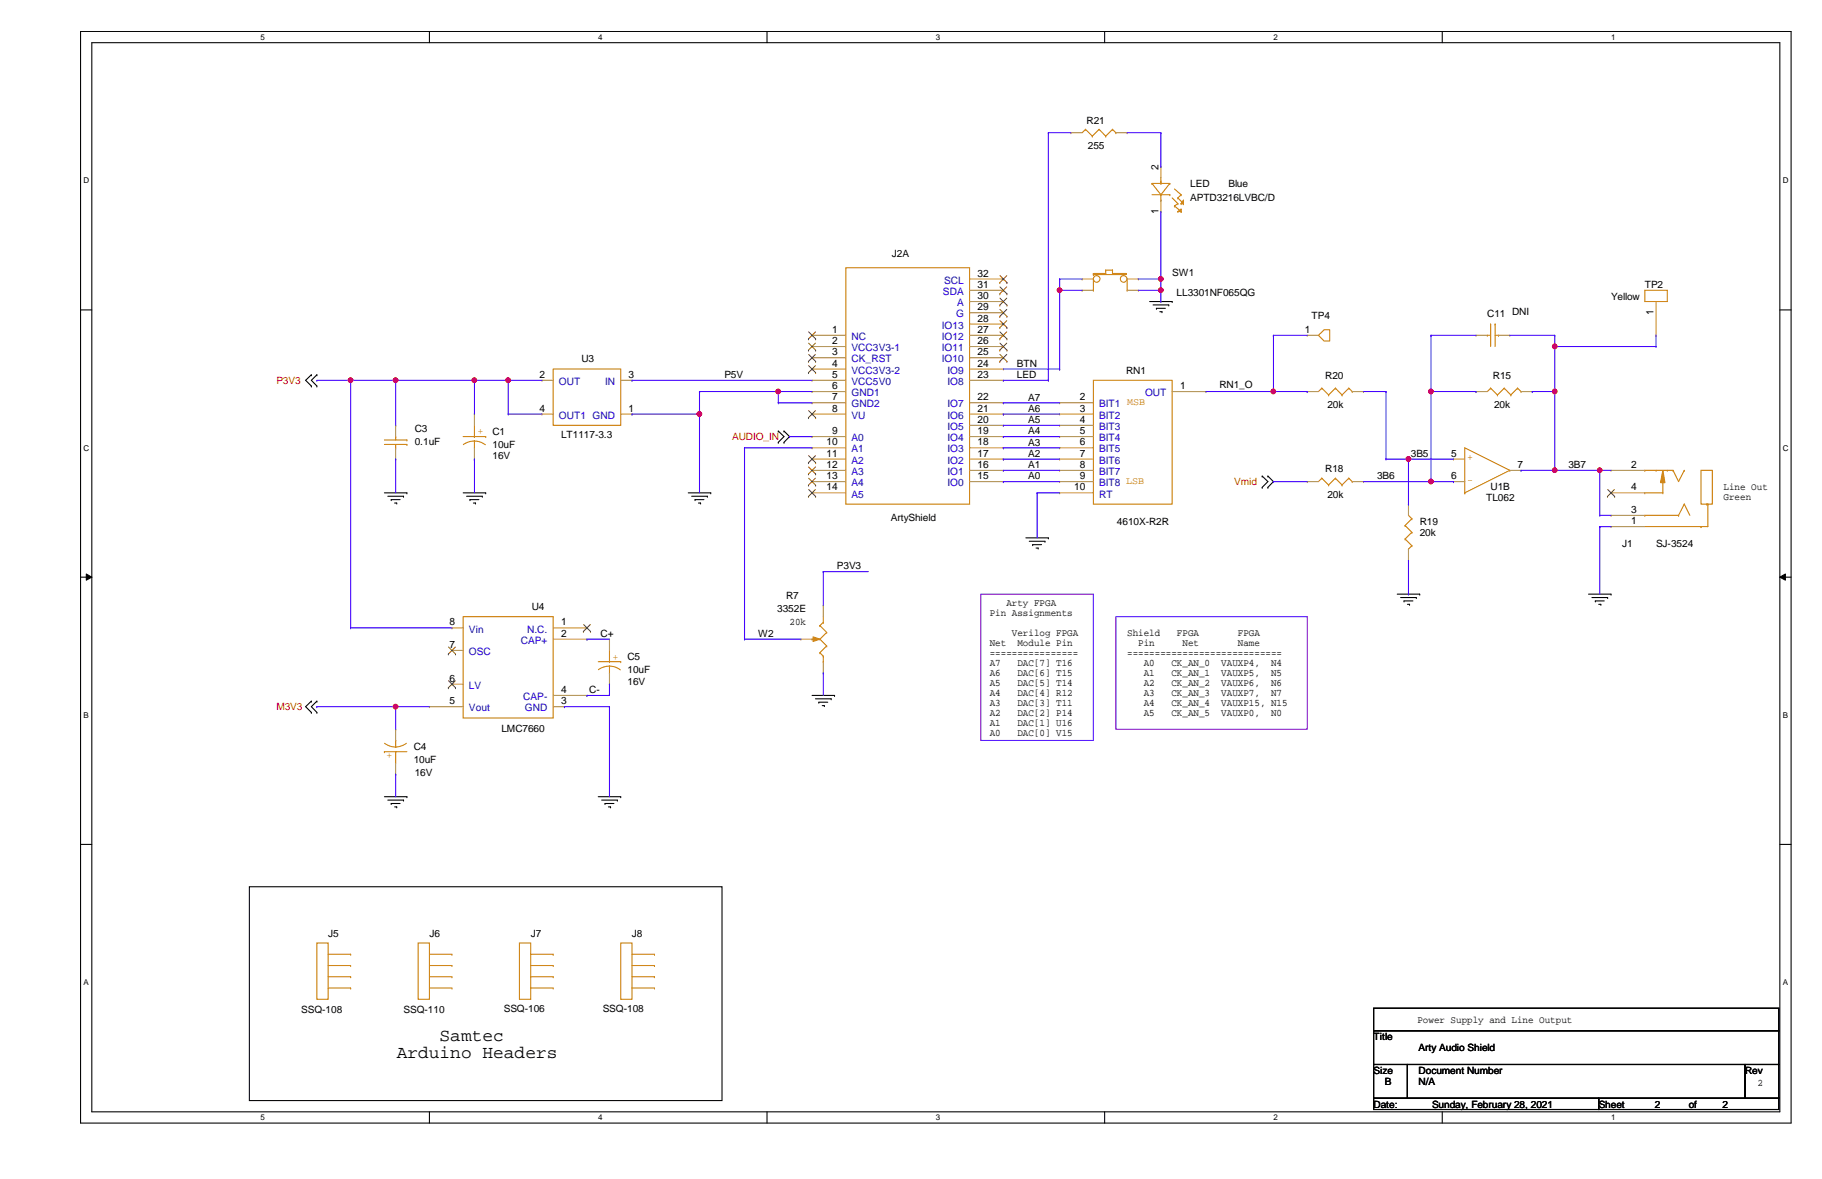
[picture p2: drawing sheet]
<svg xmlns="http://www.w3.org/2000/svg" width="432mm" height="279mm" viewBox="0 0 432 279" stroke-linecap="round" stroke-linejoin="round" font-family="sans-serif">
<path d="M19.1 7.5h405.4v258.6h-405.4zM21.8 10.1h400v253.4h-400z" fill="none" stroke="#000" stroke-width=".25"/>
<g fill="#fff">
<path d="M61.8 7.7h1v2.2h-1z"/>
<path d="M61.8 263.8h1v2.1h-1z"/>
</g>
<path d="M101.8 7.5v2.6M101.8 263.5v2.6" fill="none" stroke="#000" stroke-width=".25"/>
<g fill="#fff">
<path d="M141.8 7.7h1v2.2h-1z"/>
<path d="M141.8 263.8h1v2.1h-1z"/>
</g>
<path d="M181.8 7.5v2.6M181.8 263.5v2.6" fill="none" stroke="#000" stroke-width=".25"/>
<g fill="#fff">
<path d="M221.8 7.7h1v2.2h-1z"/>
<path d="M221.8 263.8h1v2.1h-1z"/>
</g>
<path d="M261.8 7.5v2.6M261.8 263.5v2.6" fill="none" stroke="#000" stroke-width=".25"/>
<g fill="#fff">
<path d="M301.8 7.7h1v2.2h-1z"/>
<path d="M301.8 263.8h1v2.1h-1z"/>
</g>
<path d="M341.8 7.5v2.6M341.8 263.5v2.6" fill="none" stroke="#000" stroke-width=".25"/>
<g fill="#fff">
<path d="M381.8 7.7h1v2.2h-1z"/>
<path d="M381.8 263.8h1v2.1h-1z"/>
<path d="M19.8 41.8h1.3v2.1h-1.3z"/>
<path d="M422.5 41.8h1.3v2.1h-1.3z"/>
<path d="M19.8 105.1h1.3v2.1h-1.3z"/>
<path d="M422.5 105.1h1.3v2.1h-1.3z"/>
</g>
<path d="M19.1 73.4h2.7M421.8 73.4h2.7" fill="none" stroke="#000" stroke-width=".25"/>
<g fill="#fff">
<path d="M19.8 168.4h1.2v2.2h-1.2z"/>
<path d="M422.5 168.4h1.2v2.2h-1.2z"/>
</g>
<path d="M19.1 136.8h2.7M421.8 136.8h2.7" fill="none" stroke="#000" stroke-width=".25"/>
<path d="M20.4 136l1.4 .8-1.4 .7zM421.8 136.8l1.3-.8v1.5z" fill="#000"/>
<path d="M20.4 136l1.4 .8-1.4 .7zM421.8 136.8l1.3-.8v1.5z" fill="none" stroke="#000" stroke-width=".24"/>
<g fill="#fff">
<path d="M19.8 231.8h1.2v2.1h-1.2z"/>
<path d="M422.5 231.8h1.2v2.1h-1.2z"/>
</g>
<g fill="none" stroke="#000" stroke-width=".25">
<path d="M272.5 71.5h5.3M273.3 72.3h3.7M274.1 73.1h.1M274.1 73.1h2.1M274.9 73.9h.5M275.4 73.9h.1M277 72.3h.1M277.8 71.5h.1M73.8 88.8h.1M73.8 91.5h.1M73.8 88.8l-1.4 1.3 1.4 1.4M75.1 88.8h.1"/>
<path d="M75.1 91.5h.1M75.1 88.8l-1.3 1.3 1.3 1.4M91.1 116.8h5.3M91.9 117.6h3.7M92.7 118.4h.1M92.7 118.4h2.1M93.5 119.2h.5M94 119.2h.1M95.6 117.6h.1M96.4 116.8h.1M109.8 116.8h5.3M110.6 117.6h3.7"/>
<path d="M111.4 118.4h.1M111.4 118.4h2.1M112.2 119.2h.5M112.7 119.2h.1M114.3 117.6h.1M115.1 116.8h.1M163.1 116.8h5.3M163.9 117.6h3.7M164.7 118.4h.1M164.7 118.4h2.1M165.5 119.2h.5M166 119.2h.1"/>
<path d="M167.6 117.6h.1M168.4 116.8h.1M184.4 102.1h.1M184.4 104.8h.1M184.4 102.1l1.4 1.4-1.4 1.3M185.8 104.8h.1M185.8 102.1h.1M185.8 102.1l1.3 1.4-1.3 1.3M299.1 112.8h.1M299.1 115.5h.1M299.1 112.8l1.4 1.3-1.4 1.4M300.5 115.5h.1"/>
<path d="M300.5 112.8h.1M300.5 112.8l1.3 1.3-1.3 1.4M243.1 127.5h5.4M243.9 128.3h3.8M244.7 129.1h.1M244.7 129.1h2.1M245.5 129.9h.5M246 129.9h.1M247.7 128.3h.1M248.5 127.5h.1M331.1 140.8h5.4M331.9 141.6h3.8"/>
<path d="M332.7 142.4h.1M332.7 142.4h2.2M333.5 143.2h.6M334.1 143.2h.1M335.7 141.6h.1M336.5 140.8h.1M376.5 140.8h5.3M377.3 141.6h3.7M378.1 142.4h.1M378.1 142.4h2.1M378.9 143.2h.5M379.4 143.2h.1"/>
<path d="M381 141.6h.1M381.8 140.8h.1M73.8 166.2h.1M73.8 168.8h.1M73.8 166.2l-1.4 1.3 1.4 1.3M75.1 166.2h.1M75.1 168.8h.1M75.1 166.2l-1.3 1.3 1.3 1.3M192.4 164.8h5.4M193.3 165.6h3.7M194.1 166.4h.1M194.1 166.4h2.1"/>
<path d="M194.9 167.2h.5M195.4 167.2h.1M197 165.6h.1M197.8 164.8h.1M91.1 188.8h5.3M91.9 189.6h3.7M92.7 190.4h.1M92.7 190.4h2.1M93.5 191.2h.5M94 191.2h.1M95.6 189.6h.1M96.4 188.8h.1"/>
<path d="M141.8 188.8h5.3M142.6 189.6h3.7M143.4 190.4h.1M143.4 190.4h2.1M144.2 191.2h.5M144.7 191.2h.1M146.3 189.6h.1M147.1 188.8h.1M19.1 200.1h2.7M59.1 210.1h112v50.7h-112zM421.8 200.1h2.7M325.5 238.9h96.1v5.4h-96.1z"/>
<path d="M325.5 244.3h96.1v8h-96.1zM325.5 252.3h8v8h-8zM333.5 252.3h80.1v8h-80.1zM413.6 252.3h8v8h-8zM325.5 260.3h53.4v2.6h-53.4zM378.9 260.3h42.7v2.6h-42.7z"/>
</g>
<path d="M232.5 140.8h26.6v34.7h-26.6zM264.5 146.1h45.3v26.7h-45.3z" fill="none" stroke="#8000ff" stroke-width=".25"/>
<g fill="none" stroke="#cc8006" stroke-width=".25">
<path d="M200.4 63.5h29.4v56h-29.4zM259.1 65.1h.1M259.1 64.8h.1M259.1 68.8h.1M259.1 64.8h2.9M259.1 64.8v.3M259.1 66.1v2.7M262 64.8h.1M262 64h.1M262 64v.8M262 64h1.7M263.7 64h.1"/>
<path d="M263.7 64.8h.1M263.7 64.8h3.2M263.7 64v.8M266.9 64.8h.1M266.9 64.8v.3h-7.8M267.1 68.8h.1M267.1 66.1v2.7M389.8 68.8h5.3v2.7h-5.3zM131.1 87.5h16v13.3h-16zM333 124.5h.1M333 127.7h.1M333 124.5l1.6 1.7"/>
<path d="M333 127.7l1.6 1.6M333.8 130.1h.1M333.8 122.1l.8 .8M334.6 122.9h.1M334.6 126.2h.1M334.6 129.3h.1M334.6 122.9l-1.6 1.6M334.6 126.2l-1.6 1.5M334.6 129.3l-.8 .8M141.8 156.8h5.3M144.4 159.5h.1M144.4 156.8h.1"/>
<path d="M144.4 157.9l1.4 .2 1.2 .6M144.4 157.9l-1.4 .2-1.2 .6M144.4 154.1v2.7M144.4 157.9v1.6M147.1 156.8h.1M75.1 223.5h2.7v13.3h-2.7zM77.8 228.8h5.3M77.8 231.5h5.3M77.8 234.1h5.3M77.8 226.1h5.3M83.1 228.8h.1M83.1 231.5h.1"/>
<path d="M83.1 234.1h.1M83.1 226.1h.1M147.1 223.5h2.7v13.3h-2.7zM149.8 228.8h5.3M149.8 231.5h5.3M149.8 234.1h5.3M149.8 226.1h5.3M155.1 228.8h.1M155.1 231.5h.1M155.1 234.1h.1M155.1 226.1h.1"/>
<circle cx="259.9" cy="66.1" r=".78"/>
<circle cx="266.3" cy="66.1" r=".78"/>
</g>
<g fill="none" stroke="#a84" stroke-width=".25">
<path d="M192.4 79.5h.1M192.4 79.5h8M229.8 79.5h8M229.8 76.8h8M229.8 74.1h8M229.8 71.5h8M229.8 68.8h8M229.8 66.1h8M237.8 79.5h.1M237.8 76.8h.1M237.8 74.1h.1M237.8 71.5h.1"/>
<path d="M237.8 68.8h.1M237.8 66.1h.1M256.5 66.1h.1M256.5 68.8h.1M256.5 68.8h2.6M256.5 66.1h2.6M267.1 68.8h2.7M267.1 66.1h2.7M269.8 66.1h.1M269.8 68.8h.1M392.5 79.5h.1M392.5 71.5v8"/>
<path d="M128.4 90.1h.1M128.4 98.1h.1M128.4 90.1h2.7M128.4 98.1h2.7M147.1 90.1h2.7M147.1 98.1h2.7M149.8 98.1h.1M149.8 90.1h.1M192.4 82.1h.1M192.4 84.8h.1M192.4 87.5h.1M192.4 90.1h.1"/>
<path d="M192.4 92.8h.1M192.4 95.5h.1M192.4 98.1h.1M192.4 82.1h8M192.4 84.8h8M192.4 87.5h8M192.4 90.1h8M192.4 92.8h8M192.4 95.5h8M192.4 98.1h8M229.8 82.1h8M229.8 84.8h8"/>
<path d="M229.8 87.5h8M229.8 90.1h8M229.8 95.5h8M229.8 98.1h8M237.8 98.1h.1M237.8 95.5h.1M237.8 90.1h.1M237.8 87.5h.1M237.8 84.8h.1M237.8 82.1h.1M192.4 103.5h.1M192.4 106.1h.1"/>
<path d="M192.4 108.8h.1M192.4 111.5h.1M192.4 114.1h.1M192.4 116.8h.1M192.4 103.5h8M192.4 106.1h8M192.4 108.8h8M192.4 111.5h8M192.4 114.1h8M192.4 116.8h8M229.8 103.5h8M229.8 106.1h8"/>
<path d="M229.8 108.8h8M229.8 111.5h8M229.8 114.1h8M229.8 100.8h8M237.8 114.1h.1M237.8 111.5h.1M237.8 108.8h.1M237.8 106.1h.1M237.8 103.5h.1M237.8 100.8h.1M333.8 119.5h.1M333.8 119.5v2.6"/>
<path d="M333.8 132.8h.1M333.8 130.1v2.7M144.4 151.5h.1M144.4 151.5v2.6M144.4 159.5v2.6M144.4 162.1h.1"/>
</g>
<g fill="none" stroke="#804000" stroke-width=".24">
<path d="M191.6 78.7l1.7 1.6M193.3 78.7l-1.7 1.6M236.9 77.6h.1M236.9 75h.1M236.9 72.3h.1M236.9 69.6h.1M236.9 67h.1M237 78.7l1.6 1.6M237 76l1.6 1.6M237 73.3l1.6 1.7M237 70.7l1.6 1.6M237 68l1.6 1.6"/>
<path d="M237 65.3l1.6 1.7M238.6 65.3l-1.7 1.7M238.6 68l-1.7 1.6M238.6 70.7l-1.7 1.6M238.6 78.7l-1.7 1.6M238.6 76l-1.7 1.6M238.6 73.3l-1.7 1.7M238.6 77.6h.1M238.6 75h.1M238.6 72.3h.1M238.6 69.6h.1M238.6 67h.1"/>
<path d="M191.6 80.3h.1M191.6 83h.1M191.6 85.6h.1M191.6 88.3h.1M191.6 99h.1M191.6 81.3l1.7 1.7M191.6 84l1.7 1.6M191.6 86.7l1.7 1.6M191.6 97.3l1.7 1.7M193.3 81.3l-1.7 1.7M193.3 84l-1.7 1.6M193.3 86.7l-1.7 1.6"/>
<path d="M193.3 97.3l-1.7 1.7M193.3 80.3h.1M193.3 83h.1M193.3 85.6h.1M193.3 88.3h.1M193.3 99h.1M236.9 85.6h.1M236.9 83h.1M236.9 80.3h.1M237 84l1.6 1.6M237 81.3l1.6 1.7M238.6 84l-1.7 1.6"/>
<path d="M238.6 81.3l-1.7 1.7M238.6 85.6h.1M238.6 83h.1M238.6 80.3h.1M191.6 109.6h.1M191.6 112.3h.1M191.6 115h.1M191.6 117.6h.1M191.6 108l1.7 1.6M191.6 110.7l1.7 1.6M191.6 113.3l1.7 1.7M191.6 116l1.7 1.6"/>
<path d="M193.3 108l-1.7 1.6M193.3 110.7l-1.7 1.6M193.3 113.3l-1.7 1.7M193.3 116l-1.7 1.6M193.3 109.6h.1M193.3 112.3h.1M193.3 115h.1M193.3 117.6h.1"/>
</g>
<path d="M192.7 150.9l1.6 .6-1.6 .5z" fill="#cc8006"/>
<g fill="none" stroke="#cc8006" stroke-width=".25">
<path d="M352.5 79.5h.1M352.5 79.5h.8M353.3 76.8h.1M353.3 76.8v5.3M354.3 76.8h.1M354.3 76.8v5.3M354.3 79.5h.8M355.1 79.5h.1M259.1 90.1h18.7v29.4h-18.7zM353.3 92h.1M353.3 92l-.8 .8M353.3 92l1.6 1.6"/>
<path d="M354.9 93.6h.1M356.5 92h.1M356.5 92l-1.6 1.6M356.5 92l1.6 1.6M358.1 93.6h.1M359.7 92h.1M359.7 92l-1.6 1.6M359.7 92l.8 .8M360.5 92.8h.1M91.1 104.3h5.3M91.1 105.3h5.3M93.8 103.5h.1"/>
<path d="M93.8 106.1h.1M93.8 103.5v.8M93.8 105.3v.8M96.4 104.3h.1M96.4 105.3h.1M313.3 113.3h.1M313.3 113.3l-.8 .8M313.3 113.3l1.6 1.6M314.9 114.9h.1M316.5 113.3h.1M316.5 113.3l-1.6 1.6M316.5 113.3l1.6 1.6"/>
<path d="M318.1 114.9h.1M319.7 113.3h.1M319.7 113.3l-1.6 1.6M319.7 113.3l.8 .8M320.5 114.1h.1M389.8 111.5h.1M389.8 116.8h.1M389.8 111.5h6.7M389.8 116.8h4.3M392.5 111.5h.1M394.1 116.8h.1M394.1 114.4v2.4"/>
<path d="M395.1 111.5h.1M396.5 111.5h.1M396.5 111.5l1.3 2.6 1.4-2.6M399.2 119.5h.1M399.2 111.5h.1M399.2 119.5l1.3 2.6M399.2 119.5l-1.4 2.6M403.1 111.5h2.7v8h-2.7zM404.5 119.5h.1M404.5 119.5h.2M404.7 119.5h.1M404.7 119.5v5.3h-14.9"/>
<path d="M389.8 122.1h.1M389.8 122.1h8M397.8 122.1h.1M403.1 124.8h.1M192.4 151.5h.1M192.4 151.5h.6M192.7 150.9l1.6 .6-1.6 .5zM194.3 148.3h.1M194.3 151.5h.1M194.3 154.7h.1M194.3 148.3l1.6 1.6M194.3 151.5l1.6 1.6"/>
<path d="M194.3 154.7l.8 .8M195.1 147.5h.1M195.1 155.5h.1M195.1 156.8h.1M195.1 146.1v1.4M195.1 155.5v1.3M195.1 147.5l-.8 .8M195.9 149.9h.1M195.9 153.1h.1M195.9 149.9l-1.6 1.6M195.9 153.1l-1.6 1.6M123.1 223.5h2.7v13.3h-2.7z"/>
<path d="M125.8 228.8h5.3M125.8 231.5h5.3M125.8 234.1h5.3M125.8 226.1h5.3M131.1 228.8h.1M131.1 231.5h.1M131.1 234.1h.1M131.1 226.1h.1"/>
</g>
<g fill="none" stroke="#a84" stroke-width=".25">
<path d="M349.8 79.5h.1M349.8 79.5h2.7M355.1 79.5h2.7M357.8 79.5h.1M251.1 95.5h.1M251.1 98.1h.1M251.1 95.5h8M251.1 98.1h8M277.8 92.8h8M285.8 92.8h.1M349.8 92.8h.1M349.8 92.8h2.7"/>
<path d="M360.5 92.8h2.6M363.1 92.8h.1M93.8 108.8h.1M93.8 100.8h.1M93.8 100.8v2.7M93.8 106.1v2.7M251.1 100.8h.1M251.1 103.5h.1M251.1 106.1h.1M251.1 108.8h.1M251.1 111.5h.1M251.1 114.1h.1"/>
<path d="M251.1 116.8h.1M251.1 114.1h8M251.1 100.8h8M251.1 103.5h8M251.1 106.1h8M251.1 108.8h8M251.1 111.5h8M251.1 116.8h8M309.8 114.1h.1M309.8 114.1h2.7M320.5 114.1h2.6M323.1 114.1h.1"/>
<path d="M189.8 151.5h.1M189.8 151.5h2.6M195.1 143.5h.1M195.1 159.5h.1M195.1 143.5v2.6M195.1 156.8v2.7"/>
</g>
<path d="M394.1 111.5l.5 2.9h-1.1z" fill="#cc8006"/>
<g fill="none" stroke="#cc8006" stroke-width=".25">
<path d="M257.3 30.6h.1M257.3 30.6l-.8 .9M257.3 30.6l1.6 1.7M258.9 32.3h.1M260.5 30.6h.1M260.5 30.6l-1.6 1.7M260.5 30.6l1.5 1.7M262 32.3h.1M263.7 30.6h.1M263.7 30.6l-1.7 1.7M263.7 30.6l.8 .9M264.5 31.5h.1"/>
<path d="M273 43.5h.1M273 43.5h4.2M273 46.1h4.2M273 43.5l2.1 2.6M275.1 43.2h.1M275.1 43.5h.1M275.1 47.5h.1M275.1 46.1h.1M275.1 42.1v1.4M275.1 46.1v1.4M277.2 46.1h.1M277.2 43.5h.1"/>
<path d="M277.2 43.5l-2.1 2.6M277.8 46.9l1.3 1.4M278.3 48.8h.1M278.3 48.8l1.6 1.3M278.3 44.8l1.6 1.3M279.1 46.9h.1M279.1 50.1h.1M279.1 48.3h.1M279.1 46.9l1.4 1.4M279.1 48.3l-.8 .5M279.1 50.1h.8M279.9 50.1h.1"/>
<path d="M279.9 48.3h.1M279.9 49.6h.1M279.9 46.1h.1M279.9 46.1l-.8 .8M279.9 48.3h.6M279.9 49.6v.5M279.9 49.6l-.8 .5M280.5 48.3h.1M280.5 47.5h.1M280.5 47.5v.8M280.5 47.5l-.6 .8M312.5 79.5l1.3-1.4h1.3v2.7h-1.3z"/>
<path d="M313.3 92h.1M313.3 92l-.8 .8M313.3 92l1.6 1.6M314.9 93.6h.1M316.5 92h.1M316.5 92l-1.6 1.6M316.5 92l1.6 1.6M318.1 93.6h.1M319.7 92h.1M319.7 92l-1.6 1.6M319.7 92l.8 .8M320.5 92.8h.1"/>
<path d="M109.8 103.5h5.3M112.4 106.1h.1M112.4 103.5h.1M112.4 104.5l1.4 .2 1.2 .7M112.4 104.5l-1.4 .2-1.2 .7M112.4 100.8v2.7M112.4 104.5v1.6M115.1 103.5h.1M347.1 116.8h.1M357.8 111.5h.1M357.8 111.5l-10.7-5.4v10.7M357.8 111.5l-10.7 5.3"/>
<path d="M394.1 111.5l.5 2.9h-1.1zM109.8 146.1h21.3v24h-21.3zM91.1 178.1h.1M91.1 178.1h5.3M91.1 176.1l1.3 .7 1.3 .2 1.2-.1 1.4-.8M93.8 175.5h.1M93.8 178.1h.1M93.8 175.5v1.6M93.8 178.1v2.7M99.1 223.5h2.7v13.3h-2.7zM101.8 228.8h5.3M101.8 231.5h5.3"/>
<path d="M101.8 234.1h5.3M101.8 226.1h5.3M107.1 228.8h.1M107.1 231.5h.1M107.1 234.1h.1M107.1 226.1h.1"/>
</g>
<g fill="none" stroke="#a84" stroke-width=".25">
<path d="M253.8 31.5h.1M253.8 31.5h2.7M264.5 31.5h2.6M267.1 31.5h.1M275.1 39.5h.1M275.1 39.5v2.6M275.1 50.1h.1M275.1 47.5v2.6M309.8 79.5h.1M309.8 79.5h2.7M112.4 98.1h.1M112.4 98.1v2.7"/>
<path d="M309.8 92.8h.1M309.8 92.8h2.7M320.5 92.8h2.6M323.1 92.8h.1M112.4 108.8h.1M112.4 106.1v2.7M344.5 108.8h.1M344.5 114.1h.1M344.5 108.8h2.6M344.5 114.1h2.6M357.8 111.5h2.7M360.5 111.5h.1"/>
<path d="M381.8 111.5h.1M381.8 116.8h.1M381.8 111.5h8M381.8 116.8h8M381.8 124.8h.1M381.8 122.1h.1M381.8 124.8h8M381.8 122.1h8M107.1 154.1h.1M107.1 148.8h.1M107.1 148.8h2.7M107.1 154.1h2.7"/>
<path d="M131.1 148.8h8M131.1 151.5h8M139.1 148.8h.1M139.1 151.5h.1M93.8 172.8h.1M93.8 172.8v2.7M101.8 167.5h.1M101.8 167.5h8M107.1 162.1h.1M107.1 162.1h2.7M131.1 167.5h2.7M131.1 164.8h8"/>
<path d="M133.8 167.5h.1M139.1 164.8h.1M93.8 183.5h.1M93.8 180.8v2.7"/>
</g>
<g fill="none" stroke="#804000" stroke-width=".24">
<path d="M381 117.6h.1M381 116l1.7 1.6M382.6 116l-1.6 1.6M382.7 117.6h.1M106.3 155h.1M106.3 153.3l1.7 1.7M107.9 153.3l-1.6 1.7M108 155h.1M138.3 149.6h.1M138.3 148l1.7 1.6M139.9 148l-1.6 1.6M140 149.6h.1"/>
<path d="M106.3 163h.1M106.3 161.3l1.7 1.7M107.9 161.3l-1.6 1.7M108 163h.1"/>
</g>
<path d="M149.8 90.1h.1M149.8 90.1h42.6M165.8 92.8h.1M165.8 92.8h18.6M379.1 111.5h.1M379.1 111.5v10.6M379.1 111.5h2.7M379.1 122.1h.1M379.1 124.8h.1M379.1 124.8v16M379.1 122.1h2.7M379.1 124.8h2.7" fill="none" stroke="#4200ff" stroke-width=".25"/>
<circle cx="184.4" cy="92.8" r=".54" fill="#f00"/>
<circle cx="184.4" cy="92.8" r=".54" fill="none" stroke="#f00" stroke-width=".25"/>
<path d="M149.8 98.1h.1M149.8 98.1h16M165.8 92.8h.1M165.8 98.1h.1M165.8 92.8v24" fill="none" stroke="#4200ff" stroke-width=".25"/>
<circle cx="165.7" cy="98.1" r=".54" fill="#f00"/>
<circle cx="165.7" cy="98.1" r=".54" fill="none" stroke="#f00" stroke-width=".25"/>
<path d="M75.1 90.1h.1M75.1 90.1h8M93.8 90.1h.1M93.8 90.1h18.6M93.8 90.1v10.7M112.4 90.1h.1M112.4 90.1v8M184.4 95.5h.1M184.4 92.8h.1M184.4 95.5h8M184.4 92.8v2.7M184.4 92.8h8" fill="none" stroke="#4200ff" stroke-width=".25"/>
<circle cx="112.4" cy="90.1" r=".54" fill="#f00"/>
<circle cx="112.4" cy="90.1" r=".54" fill="none" stroke="#f00" stroke-width=".25"/>
<path d="M112.4 90.1h.1M112.4 90.1h16M120.4 98.1h.1M120.4 90.1h.1M120.4 98.1h8M120.4 90.1v8M93.8 108.8h.1M93.8 108.8v8M112.4 108.8h.1M112.4 108.8v8" fill="none" stroke="#4200ff" stroke-width=".25"/>
<circle cx="120.4" cy="90.1" r=".54" fill="#f00"/>
<circle cx="120.4" cy="90.1" r=".54" fill="none" stroke="#f00" stroke-width=".25"/>
<path d="M83.1 90.1h.1M83.1 90.1v58.7M83.1 148.8h.1M83.1 148.8h24" fill="none" stroke="#4200ff" stroke-width=".25"/>
<circle cx="83.1" cy="90.1" r=".54" fill="#f00"/>
<circle cx="83.1" cy="90.1" r=".54" fill="none" stroke="#f00" stroke-width=".25"/>
<path d="M83.1 90.1h.1M83.1 90.1h10.7" fill="none" stroke="#4200ff" stroke-width=".25"/>
<circle cx="93.7" cy="90.1" r=".54" fill="#f00"/>
<circle cx="93.7" cy="90.1" r=".54" fill="none" stroke="#f00" stroke-width=".25"/>
<g fill="none" stroke="#4200ff" stroke-width=".25">
<path d="M139.1 151.5h.1M139.1 151.5h5.3M75.1 167.5h.1M75.1 167.5h26.7M93.8 167.5h.1M93.8 167.5v5.3M133.8 167.5h.1M133.8 167.5h10.6M139.1 164.8h.1M144.4 162.1h.1M144.4 167.5h.1M144.4 162.1v2.7h-5.3"/>
<path d="M144.4 167.5v21.3"/>
</g>
<circle cx="93.7" cy="167.4" r=".54" fill="#f00"/>
<circle cx="93.7" cy="167.4" r=".54" fill="none" stroke="#f00" stroke-width=".25"/>
<path d="M323.1 114.1h16M339.1 114.1h.1M93.8 183.5h.1M93.8 183.5v5.3" fill="none" stroke="#4200ff" stroke-width=".25"/>
<circle cx="339.1" cy="114.1" r=".54" fill="#f00"/>
<circle cx="339.1" cy="114.1" r=".54" fill="none" stroke="#f00" stroke-width=".25"/>
<path d="M363.1 92.8h.1M363.1 92.8h5.4M368.5 92.8h.1M368.5 92.8v18.7" fill="none" stroke="#4200ff" stroke-width=".25"/>
<circle cx="368.4" cy="111.4" r=".54" fill="#f00"/>
<circle cx="368.4" cy="111.4" r=".54" fill="none" stroke="#f00" stroke-width=".25"/>
<circle cx="368.4" cy="92.8" r=".54" fill="#f00"/>
<circle cx="368.4" cy="92.8" r=".54" fill="none" stroke="#f00" stroke-width=".25"/>
<path d="M285.8 92.8h16M301.8 92.8h.1M360.5 111.5h.1M360.5 111.5h18.6M379.1 111.5h.1" fill="none" stroke="#4200ff" stroke-width=".25"/>
<circle cx="379.1" cy="111.4" r=".54" fill="#f00"/>
<circle cx="379.1" cy="111.4" r=".54" fill="none" stroke="#f00" stroke-width=".25"/>
<g fill="none" stroke="#4200ff" stroke-width=".25">
<path d="M237.8 95.5h.1M237.8 98.1h.1M237.8 95.5h13.3M237.8 98.1h13.3M176.4 106.1h.1M176.4 106.1v45.4M176.4 106.1h16M187.1 103.5h.1M187.1 103.5h5.3M237.8 100.8h.1M237.8 103.5h.1M237.8 106.1h.1"/>
<path d="M237.8 108.8h.1M237.8 111.5h.1M237.8 114.1h.1M237.8 114.1h13.3M237.8 103.5h13.3M237.8 106.1h13.3M237.8 100.8h13.3M237.8 108.8h13.3M237.8 111.5h13.3M245.8 116.8h.1M245.8 116.8h5.3M245.8 116.8v10.7"/>
<path d="M301.8 114.1h.1M301.8 114.1h8M333.8 108.8h.1M333.8 119.5h.1M333.8 108.8v10.7M333.8 108.8h10.7M195.1 135.5h.1M195.1 135.5v8M195.1 135.5h10.7M333.8 132.8v8M176.4 151.5h.1M176.4 151.5h13.4"/>
<path d="M195.1 159.5h.1M195.1 159.5v5.3M333.8 140.8h.1"/>
</g>
<circle cx="333.8" cy="108.8" r=".54" fill="#f00"/>
<circle cx="333.8" cy="108.8" r=".54" fill="none" stroke="#f00" stroke-width=".25"/>
<path d="M339.1 92.8v21.3M339.1 114.1h.1" fill="none" stroke="#4200ff" stroke-width=".25"/>
<circle cx="339.1" cy="92.8" r=".54" fill="#f00"/>
<circle cx="339.1" cy="92.8" r=".54" fill="none" stroke="#f00" stroke-width=".25"/>
<g fill="none" stroke="#4200ff" stroke-width=".25">
<path d="M339.1 79.5h.1M339.1 79.5h10.7M339.1 79.5v13.3M357.8 79.5h10.7M368.5 79.5h.1M368.5 79.5v2.6M392.5 79.5v2.6M323.1 92.8h5.4M328.5 92.8h.1M328.5 92.8v16M339.1 92.8h.1M339.1 92.8h10.7"/>
<path d="M349.8 92.8h.1M368.5 82.1h.1M368.5 82.1h24M392.5 82.1h.1M328.5 108.8h.1M328.5 108.8h5.3M333.8 108.8h.1M339.1 114.1h5.4M344.5 114.1h.1"/>
</g>
<circle cx="368.4" cy="82.1" r=".54" fill="#f00"/>
<circle cx="368.4" cy="82.1" r=".54" fill="none" stroke="#f00" stroke-width=".25"/>
<path d="M301.8 79.5h.1M301.8 79.5h8M301.8 79.5v13.3M301.8 92.8h.1M368.5 92.8h.1M368.5 82.1v10.7" fill="none" stroke="#4200ff" stroke-width=".25"/>
<circle cx="301.8" cy="92.8" r=".54" fill="#f00"/>
<circle cx="301.8" cy="92.8" r=".54" fill="none" stroke="#f00" stroke-width=".25"/>
<path d="M269.8 68.8h5.3M275.1 68.8h.1M301.8 92.8h8M309.8 92.8h.1" fill="none" stroke="#4200ff" stroke-width=".25"/>
<circle cx="275.1" cy="68.8" r=".54" fill="#f00"/>
<circle cx="275.1" cy="68.8" r=".54" fill="none" stroke="#f00" stroke-width=".25"/>
<path d="M269.8 66.1h5.3M275.1 71.5h.1M275.1 66.1h.1M275.1 68.8v2.7" fill="none" stroke="#4200ff" stroke-width=".25"/>
<circle cx="275.1" cy="66.1" r=".54" fill="#f00"/>
<circle cx="275.1" cy="66.1" r=".54" fill="none" stroke="#f00" stroke-width=".25"/>
<path d="M251.1 68.8h.1M251.1 68.8h5.4M251.1 68.8v18.7M275.1 68.8h.1M275.1 66.1v2.7M251.1 87.5h.1" fill="none" stroke="#4200ff" stroke-width=".25"/>
<circle cx="251.1" cy="68.8" r=".54" fill="#f00"/>
<circle cx="251.1" cy="68.8" r=".54" fill="none" stroke="#f00" stroke-width=".25"/>
<g fill="none" stroke="#4200ff" stroke-width=".25">
<path d="M248.5 31.5h.1M248.5 31.5h5.3M248.5 31.5v58.6M267.1 31.5h8M275.1 31.5h.1M275.1 39.5h.1M275.1 31.5v8M275.1 50.1v16M251.1 66.1h.1M251.1 68.8h.1M251.1 66.1h5.4M251.1 66.1v2.7"/>
<path d="M275.1 66.1h.1M237.8 90.1h.1M237.8 90.1h10.7M237.8 87.5h13.3M248.5 90.1h.1M251.1 87.5h.1"/>
</g>
<circle cx="184.4" cy="92.8" r=".54" fill="#f00"/>
<circle cx="184.4" cy="92.8" r=".54" fill="none" stroke="#f00" stroke-width=".25"/>
<circle cx="165.7" cy="98.1" r=".54" fill="#f00"/>
<circle cx="165.7" cy="98.1" r=".54" fill="none" stroke="#f00" stroke-width=".25"/>
<circle cx="112.4" cy="90.1" r=".54" fill="#f00"/>
<circle cx="112.4" cy="90.1" r=".54" fill="none" stroke="#f00" stroke-width=".25"/>
<circle cx="120.4" cy="90.1" r=".54" fill="#f00"/>
<circle cx="120.4" cy="90.1" r=".54" fill="none" stroke="#f00" stroke-width=".25"/>
<circle cx="83.1" cy="90.1" r=".54" fill="#f00"/>
<circle cx="83.1" cy="90.1" r=".54" fill="none" stroke="#f00" stroke-width=".25"/>
<circle cx="93.7" cy="90.1" r=".54" fill="#f00"/>
<circle cx="93.7" cy="90.1" r=".54" fill="none" stroke="#f00" stroke-width=".25"/>
<circle cx="93.7" cy="167.4" r=".54" fill="#f00"/>
<circle cx="93.7" cy="167.4" r=".54" fill="none" stroke="#f00" stroke-width=".25"/>
<circle cx="339.1" cy="114.1" r=".54" fill="#f00"/>
<circle cx="339.1" cy="114.1" r=".54" fill="none" stroke="#f00" stroke-width=".25"/>
<circle cx="368.4" cy="111.4" r=".54" fill="#f00"/>
<circle cx="368.4" cy="111.4" r=".54" fill="none" stroke="#f00" stroke-width=".25"/>
<circle cx="368.4" cy="92.8" r=".54" fill="#f00"/>
<circle cx="368.4" cy="92.8" r=".54" fill="none" stroke="#f00" stroke-width=".25"/>
<circle cx="379.1" cy="111.4" r=".54" fill="#f00"/>
<circle cx="379.1" cy="111.4" r=".54" fill="none" stroke="#f00" stroke-width=".25"/>
<circle cx="333.8" cy="108.8" r=".54" fill="#f00"/>
<circle cx="333.8" cy="108.8" r=".54" fill="none" stroke="#f00" stroke-width=".25"/>
<circle cx="339.1" cy="92.8" r=".54" fill="#f00"/>
<circle cx="339.1" cy="92.8" r=".54" fill="none" stroke="#f00" stroke-width=".25"/>
<circle cx="368.4" cy="82.1" r=".54" fill="#f00"/>
<circle cx="368.4" cy="82.1" r=".54" fill="none" stroke="#f00" stroke-width=".25"/>
<circle cx="301.8" cy="92.8" r=".54" fill="#f00"/>
<circle cx="301.8" cy="92.8" r=".54" fill="none" stroke="#f00" stroke-width=".25"/>
<circle cx="275.1" cy="68.8" r=".54" fill="#f00"/>
<circle cx="275.1" cy="68.8" r=".54" fill="none" stroke="#f00" stroke-width=".25"/>
<circle cx="275.1" cy="66.1" r=".54" fill="#f00"/>
<circle cx="275.1" cy="66.1" r=".54" fill="none" stroke="#f00" stroke-width=".25"/>
<circle cx="251.1" cy="68.8" r=".54" fill="#f00"/>
<circle cx="251.1" cy="68.8" r=".54" fill="none" stroke="#f00" stroke-width=".25"/>
<g font-size="4.2">
<text x="94" y="250.8">Arduino Headers</text>
<text x="104.2" y="246.6">Samtec</text>
</g>
<g font-size="2.4">
<text x="257.5" y="29.4">R21</text>
<text x="257.8" y="35.3">255</text>
<text x="274.5" y="40.3" transform="rotate(-90 274.5 40.3)">2</text>
<text x="282.1" y="47.5">APTD3216LVBC/D</text>
<text x="282.1" y="44.3">LED</text>
<text x="291.1" y="44.3">Blue</text>
<text x="274.5" y="50.7" transform="rotate(-90 274.5 50.7)">1</text>
<text x="211.4" y="60.9">J2A</text>
<text x="231.6" y="65.5">32</text>
<text x="277.8" y="65.4">SW1</text>
<text x="231.6" y="70.9">30</text>
<text x="231.6" y="68.2">31</text>
<text x="278.8" y="70.2">LL3301NF065QG</text>
<text x="381.8" y="71">Yellow</text>
<text x="389.8" y="68.3">TP2</text>
<text x="231.6" y="76.2">28</text>
<text x="231.6" y="73.5">29</text>
<text x="310.9" y="75.5">TP4</text>
<text x="352.5" y="75">C11 DNI</text>
<text x="391.9" y="74.7" transform="rotate(-90 391.9 74.7)">1</text>
<text x="197.2" y="78.9">1</text>
<text x="197.2" y="81.5">2</text>
<text x="231.6" y="81.5">26</text>
<text x="231.6" y="78.9">27</text>
<text x="309.2" y="78.9">1</text>
<text x="127.9" y="89.5">2</text>
<text x="137.8" y="85.7">U3</text>
<text x="149" y="89.5">3</text>
<text x="171.7" y="89.6">P5V</text>
<text x="197.2" y="84.2">3</text>
<text x="197.2" y="86.9">4</text>
<text x="197.2" y="89.5">5</text>
<text x="231.6" y="89.5">23</text>
<text x="231.6" y="86.9">24</text>
<text x="231.6" y="84.2">25</text>
<text x="241" y="89.6">LED</text>
<text x="241" y="86.9">BTN</text>
<text x="266.9" y="88.6">RN1</text>
<text x="314.1" y="89.9">R20</text>
<text x="353.8" y="89.9">R15</text>
<text x="197.2" y="92.2">6</text>
<text x="197.2" y="94.9">7</text>
<text x="231.6" y="94.9">22</text>
<text x="243.7" y="94.9">A7</text>
<text x="255.9" y="94.9">2</text>
<text x="279.7" y="92.2">1</text>
<text x="289" y="92">RN1_O</text>
<text x="127.9" y="97.5">4</text>
<text x="149" y="97.5">1</text>
<text x="197.2" y="97.5">8</text>
<text x="231.6" y="100.2">20</text>
<text x="231.6" y="97.5">21</text>
<text x="243.7" y="97.6">A6</text>
<text x="243.7" y="100.2">A5</text>
<text x="255.9" y="97.5">3</text>
<text x="255.9" y="100.2">4</text>
<text x="314.6" y="96.6">20k</text>
<text x="354.1" y="96.6">20k</text>
<text x="98.3" y="102.4">C3</text>
<text x="98.3" y="105.4">0.1uF</text>
<text x="116.7" y="103">C1</text>
<text x="116.7" y="106.2">10uF</text>
<text x="133" y="103.8">LT1117-3.3</text>
<text x="195.9" y="105.5">10</text>
<text x="197.2" y="102.9">9</text>
<text x="231.6" y="105.5">18</text>
<text x="231.6" y="102.9">19</text>
<text x="243.7" y="102.9">A4</text>
<text x="243.7" y="105.6">A3</text>
<text x="255.9" y="102.9">5</text>
<text x="255.9" y="105.5">6</text>
<text x="116.7" y="108.9">16V</text>
<text x="195.9" y="108.2">11</text>
<text x="195.9" y="110.9">12</text>
<text x="195.9" y="113.5">13</text>
<text x="231.6" y="113.5">15</text>
<text x="231.6" y="110.9">16</text>
<text x="231.6" y="108.2">17</text>
<text x="243.7" y="108.2">A2</text>
<text x="243.7" y="110.9">A1</text>
<text x="243.7" y="113.6">A0</text>
<text x="255.9" y="108.2">7</text>
<text x="255.9" y="110.9">8</text>
<text x="255.9" y="113.5">9</text>
<text x="314.1" y="111.8">R18</text>
<text x="326.3" y="113.6">3B6</text>
<text x="334.3" y="108.2">3B5</text>
<text x="343.9" y="108.2">5</text>
<text x="343.9" y="113.5">6</text>
<text x="359.7" y="110.9">7</text>
<text x="371.7" y="110.9">3B7</text>
<text x="386.6" y="110.9">2</text>
<text x="195.9" y="116.2">14</text>
<text x="254.6" y="116.2">10</text>
<text x="314.6" y="117.9">20k</text>
<text x="352.2" y="118.7">TL062</text>
<text x="353.3" y="116.1">U1B</text>
<text x="386.6" y="116.2">4</text>
<text x="408.5" y="116">Line Out</text>
<text x="408.5" y="118.4">Green</text>
<text x="211.1" y="123.5">ArtyShield</text>
<text x="264.7" y="124.3">4610X-R2R</text>
<text x="336.5" y="124.3">R19</text>
<text x="386.6" y="124.2">1</text>
<text x="386.6" y="121.5">3</text>
<text x="336.5" y="127">20k</text>
<text x="384.5" y="129.7">J1</text>
<text x="392.5" y="129.7">SJ-3524</text>
<text x="198.3" y="134.9">P3V3</text>
<text x="186.3" y="141.9">R7</text>
<text x="238.5" y="143.5">Arty FPGA</text>
<text x="106.6" y="148.2">8</text>
<text x="126" y="144.6">U4</text>
<text x="133" y="148.2">1</text>
<text x="184.2" y="145.1">3352E</text>
<text x="187.1" y="148">20k</text>
<text x="234.6" y="145.9">Pin Assignments</text>
<text x="106.6" y="153.5">7</text>
<text x="133" y="150.9">2</text>
<text x="142.3" y="150.9">C+</text>
<text x="179.7" y="150.9">W2</text>
<text x="234.6" y="153">Net</text>
<text x="234.6" y="155.4">================</text>
<text x="239.8" y="150.6">Verilog FPGA</text>
<text x="241.1" y="153">Module Pin</text>
<text x="267.1" y="150.7">Shield</text>
<text x="267.1" y="155.4">============================</text>
<text x="269.7" y="153.1">Pin</text>
<text x="278.9" y="150.7">FPGA</text>
<text x="280.2" y="153.1">Net</text>
<text x="293.4" y="150.7">FPGA</text>
<text x="293.4" y="153.1">Name</text>
<text x="106.6" y="161.5">6</text>
<text x="148.7" y="156.3">C5</text>
<text x="148.7" y="159.6">10uF</text>
<text x="234.6" y="157.7">A7</text>
<text x="234.6" y="160.1">A6</text>
<text x="241.1" y="157.7">DAC[7] T16</text>
<text x="241.1" y="160.1">DAC[6] T15</text>
<text x="271.1" y="157.8">A0</text>
<text x="271.1" y="160.2">A1</text>
<text x="277.6" y="157.8">CK_AN_0</text>
<text x="277.6" y="160.2">CK_AN_1</text>
<text x="289.4" y="157.8">VAUXP4,</text>
<text x="289.4" y="160.2">VAUXP5,</text>
<text x="301.2" y="157.8">N4</text>
<text x="301.2" y="160.2">N5</text>
<text x="106.6" y="166.9">5</text>
<text x="133" y="166.9">3</text>
<text x="133" y="164.2">4</text>
<text x="139.7" y="164.3">C-</text>
<text x="148.7" y="162.2">16V</text>
<text x="234.6" y="162.5">A5</text>
<text x="234.6" y="164.8">A4</text>
<text x="234.6" y="167.2">A3</text>
<text x="241.1" y="162.5">DAC[5] T14</text>
<text x="241.1" y="164.8">DAC[4] R12</text>
<text x="241.1" y="167.2">DAC[3] T11</text>
<text x="271.1" y="162.6">A2</text>
<text x="271.1" y="164.9">A3</text>
<text x="271.1" y="167.3">A4</text>
<text x="277.6" y="162.6">CK_AN_2</text>
<text x="277.6" y="164.9">CK_AN_3</text>
<text x="277.6" y="167.3">CK_AN_4</text>
<text x="289.4" y="162.6">VAUXP6,</text>
<text x="289.4" y="164.9">VAUXP7,</text>
<text x="289.4" y="167.3">VAUXP15, N15</text>
<text x="301.2" y="162.6">N6</text>
<text x="301.2" y="164.9">N7</text>
<text x="118.8" y="173.4">LMC7660</text>
<text x="234.6" y="169.6">A2</text>
<text x="234.6" y="172">A1</text>
<text x="241.1" y="169.6">DAC[2] P14</text>
<text x="241.1" y="172">DAC[1] U16</text>
<text x="271.1" y="169.7">A5</text>
<text x="277.6" y="169.7">CK_AN_5</text>
<text x="289.4" y="169.7">VAUXP0,</text>
<text x="301.2" y="169.7">N0</text>
<text x="98" y="177.7">C4</text>
<text x="234.6" y="174.3">A0</text>
<text x="241.1" y="174.3">DAC[0] V15</text>
<text x="98" y="180.9">10uF</text>
<text x="98.3" y="183.8">16V</text>
<text x="77.8" y="222">J5</text>
<text x="101.8" y="222">J6</text>
<text x="125.8" y="222">J7</text>
<text x="149.8" y="222">J8</text>
<text x="119.4" y="239.8">SSQ-106</text>
<text x="142.8" y="239.8">SSQ-108</text>
<text x="71.4" y="240.1">SSQ-108</text>
<text x="95.6" y="240.1">SSQ-110</text>
<text x="335.9" y="242.4">Power Supply and Line Output</text>
<text x="325.5" y="246.5">Title</text>
<text x="336.2" y="249.1">Arty Audio Shield</text>
<text x="325.5" y="254.5">Size</text>
<text x="328.2" y="257.1">B</text>
<text x="336.2" y="254.5">Document Number</text>
<text x="336.2" y="257.1">N/A</text>
<text x="413.6" y="254.5">Rev</text>
<text x="416.5" y="257.4">2</text>
<text x="325.5" y="262.5">Date:</text>
<text x="339.4" y="262.5">Sunday, February 28, 2021</text>
<text x="378.9" y="262.5">Sheet</text>
<text x="392.2" y="262.5">2</text>
<text x="400.2" y="262.5">of</text>
<text x="408.2" y="262.5">2</text>
</g>
<g font-size="2.4" fill="#00c">
<text x="223.5" y="69.9">SDA</text>
<text x="223.7" y="67.2">SCL</text>
<text x="223.2" y="77.9">IO13</text>
<text x="226.6" y="75.2">G</text>
<text x="226.8" y="72.6">A</text>
<text x="201.8" y="80.6">NC</text>
<text x="201.8" y="83.2">VCC3V3-1</text>
<text x="223.2" y="83.2">IO11</text>
<text x="223.2" y="80.6">IO12</text>
<text x="201.8" y="85.9">CK_RST</text>
<text x="201.8" y="88.6">VCC3V3-2</text>
<text x="223.2" y="85.9">IO10</text>
<text x="224.6" y="88.6">IO9</text>
<text x="132.5" y="91.2">OUT</text>
<text x="143.4" y="91.2">IN</text>
<text x="201.8" y="91.2">VCC5V0</text>
<text x="201.8" y="93.9">GND1</text>
<text x="224.6" y="91.2">IO8</text>
<text x="271.4" y="93.9">OUT</text>
<text x="132.5" y="99.2">OUT1 GND</text>
<text x="201.8" y="96.6">GND2</text>
<text x="201.8" y="99.2">VU</text>
<text x="224.6" y="101.9">IO5</text>
<text x="224.6" y="99.2">IO6</text>
<text x="224.6" y="96.6">IO7</text>
<text x="260.5" y="96.6">BIT1 MSB</text>
<text x="260.5" y="99.2">BIT2</text>
<text x="260.5" y="101.9">BIT3</text>
<text x="201.8" y="104.6">A0</text>
<text x="201.8" y="107.2">A1</text>
<text x="224.6" y="107.2">IO3</text>
<text x="224.6" y="104.6">IO4</text>
<text x="260.5" y="104.6">BIT4</text>
<text x="260.5" y="107.2">BIT5</text>
<text x="201.8" y="109.9">A2</text>
<text x="201.8" y="112.6">A3</text>
<text x="224.6" y="112.6">IO1</text>
<text x="224.6" y="109.9">IO2</text>
<text x="260.5" y="109.9">BIT6</text>
<text x="260.5" y="112.6">BIT7</text>
<text x="201.8" y="115.2">A4</text>
<text x="201.8" y="117.9">A5</text>
<text x="224.6" y="115.2">IO0</text>
<text x="260.5" y="115.2">BIT8 LSB</text>
<text x="260.5" y="117.9">RT</text>
<text x="111.1" y="149.9">Vin</text>
<text x="124.9" y="149.9">N.C.</text>
<text x="111.1" y="155.2">OSC</text>
<text x="123.4" y="152.6">CAP+</text>
<text x="111.1" y="163.2">LV</text>
<text x="124" y="165.9">CAP-</text>
<text x="111.1" y="168.6">Vout</text>
<text x="124.4" y="168.6">GND</text>
</g>
<g font-size="2.4" fill="#f00">
<text x="65.5" y="91">P3V3</text>
<text x="173.5" y="104.4">AUDIO_IN</text>
<text x="292.5" y="115">Vmid</text>
<text x="65.5" y="168.4">M3V3</text>
</g>
<g font-size="2.4" fill="#cc8006">
<text x="113.2" y="103">+</text>
<text x="347.7" y="109.1">+</text>
<text x="347.7" y="114.4">-</text>
<text x="145.2" y="156.3">+</text>
<text x="93" y="178.6" transform="rotate(180 93 178.6)">+</text>
</g>
<g font-size="1.9">
<text x="61.8" y="9.4">5</text>
<text x="141.8" y="9.4">4</text>
<text x="221.8" y="9.4">3</text>
<text x="301.8" y="9.4">2</text>
<text x="381.8" y="9.4">1</text>
<text x="19.8" y="43.5">D</text>
<text x="422.5" y="43.5">D</text>
<text x="19.8" y="106.8">C</text>
<text x="422.5" y="106.8">C</text>
<text x="19.8" y="170.1">B</text>
<text x="422.5" y="170.1">B</text>
<text x="19.8" y="233.5">A</text>
<text x="422.5" y="233.5">A</text>
<text x="61.8" y="265.5">5</text>
<text x="141.8" y="265.5">4</text>
<text x="221.8" y="265.5">3</text>
<text x="301.8" y="265.5">2</text>
<text x="381.8" y="265.5">1</text>
</g>
</svg>
